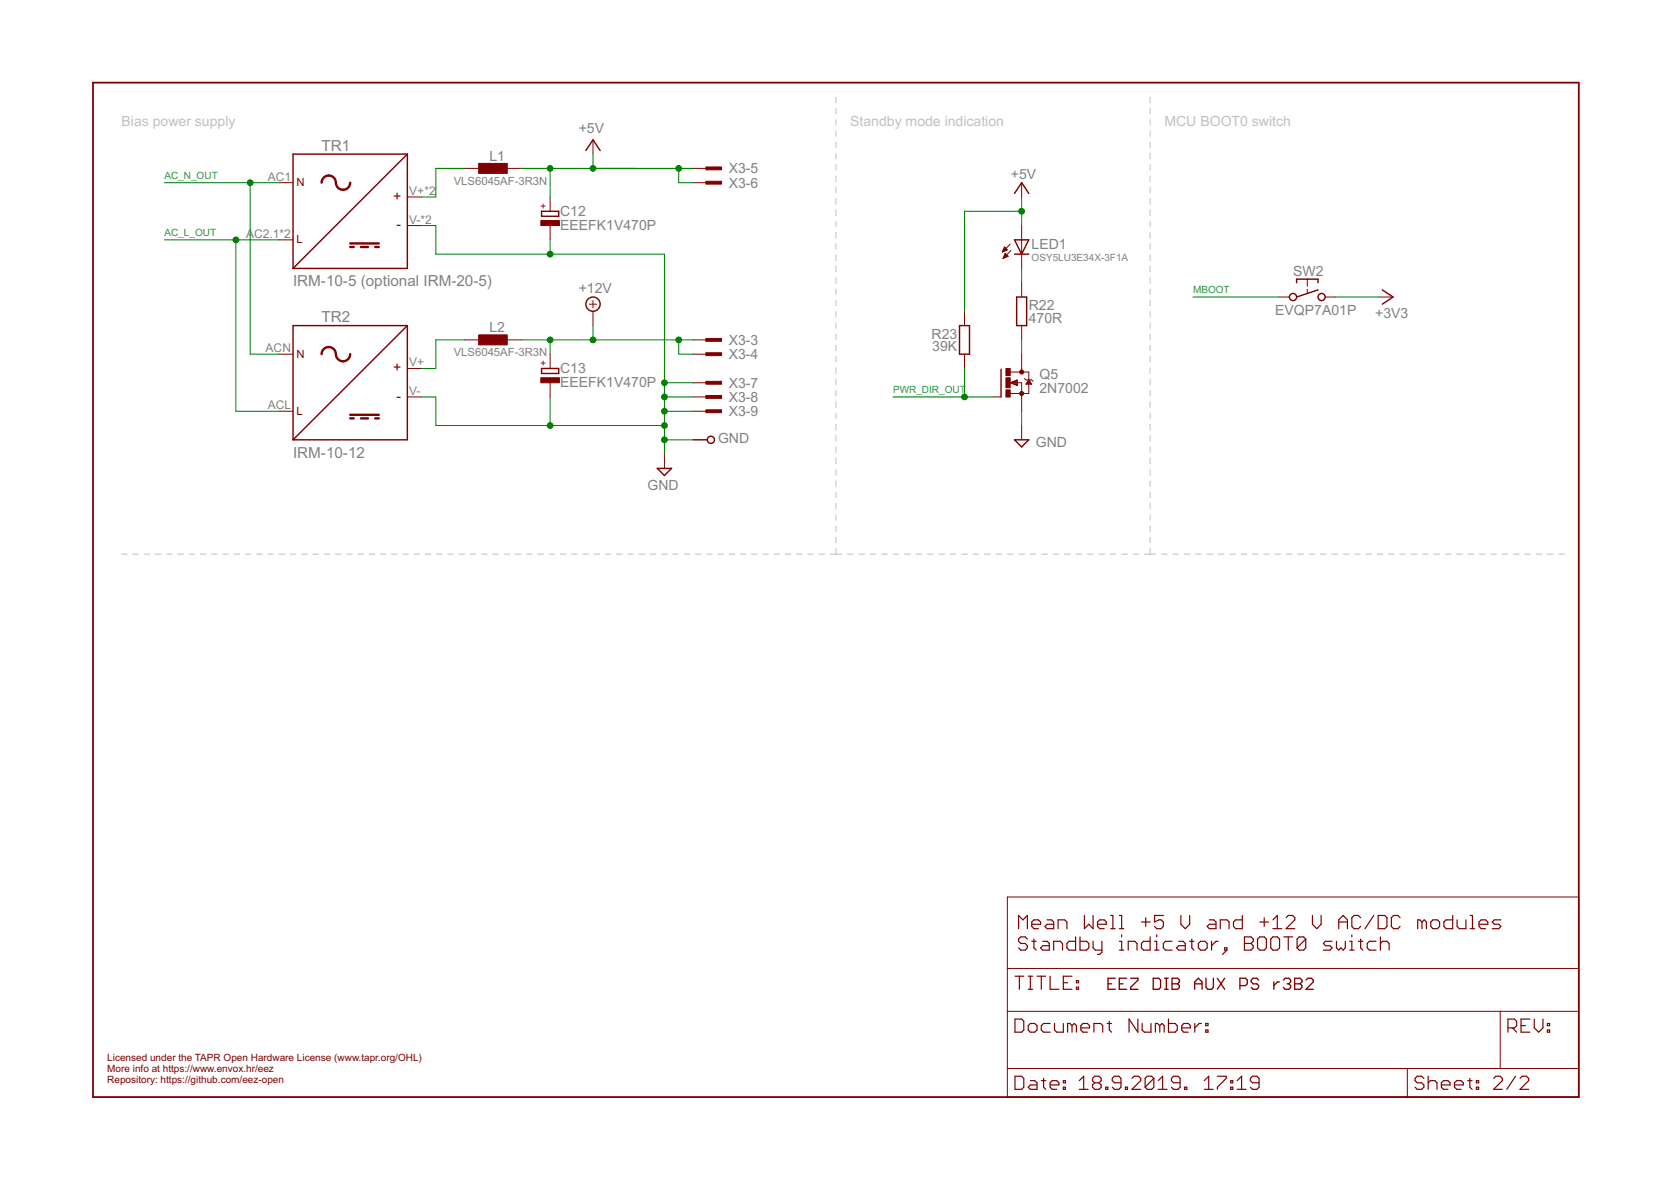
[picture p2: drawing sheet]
<svg xmlns="http://www.w3.org/2000/svg" width="297mm" height="210mm" viewBox="0 0 297 210" stroke-linecap="round" stroke-linejoin="round" font-family="sans-serif">
<g fill="none" stroke="#c0c0c0" stroke-width=".18">
<path d="M148.6 17.2v1M148.6 19.2v1M204.4 17.2v1M204.4 19.2v1M148.6 21.3v.9M148.6 23.2v1.1M148.6 25.3v1M148.6 27.3v1M148.6 29.3v1M148.6 31.3v1M148.6 33.3v1M148.6 35.3v1"/>
<path d="M148.6 37.3v1M148.6 39.3v1M204.4 21.3v.9M204.4 23.2v1.1M204.4 25.3v1M204.4 27.3v1M204.4 29.3v1M204.4 31.3v1M204.4 33.3v1M204.4 35.3v1M204.4 37.3v1M204.4 39.3v1"/>
<path d="M148.6 41.3v1M148.6 43.3v1M148.6 45.3v1M148.6 47.3v1M148.6 49.3v1M148.6 51.4v.9M148.6 53.3v1.1M148.6 55.4v1M148.6 57.4v1M148.6 59.4v1M204.4 41.3v1M204.4 43.3v1"/>
<path d="M204.4 45.3v1M204.4 47.3v1M204.4 49.3v1M204.4 51.4v.9M204.4 53.3v1.1M204.4 55.4v1M204.4 57.4v1M204.4 59.4v1M148.6 61.4v1M148.6 63.4v1M148.6 65.4v1M148.6 67.4v1"/>
<path d="M148.6 69.4v1M148.6 71.4v1M148.6 73.4v1M148.6 75.4v1M148.6 77.4v1M148.6 79.4v1M204.4 61.4v1M204.4 63.4v1M204.4 65.4v1M204.4 67.4v1M204.4 69.4v1M204.4 71.4v1"/>
<path d="M204.4 73.4v1M204.4 75.4v1M204.4 77.4v1M204.4 79.4v1M21.6 98.5h1M23.6 98.5h1M25.6 98.5h1M27.6 98.5h1M29.6 98.5h1M31.6 98.5h1M33.6 98.5h1M35.6 98.5h1"/>
<path d="M37.6 98.5h1M39.6 98.5h1M41.6 98.5h1M43.6 98.5h1M45.6 98.5h1M47.6 98.5h1M49.6 98.5h1M51.6 98.5h1M53.6 98.5h1M55.6 98.5h1M57.6 98.5h1M59.6 98.5h1"/>
<path d="M61.6 98.5h1M63.6 98.5h1M65.6 98.5h1M67.6 98.5h1M69.6 98.5h1M71.6 98.5h1M73.6 98.5h1M75.6 98.5h1M77.6 98.5h1M79.6 98.5h1M81.6 98.5h1M83.6 98.5h1"/>
<path d="M85.6 98.5h1M87.6 98.5h1M89.6 98.5h1M91.6 98.5h1M93.6 98.5h1M95.6 98.5h1M97.6 98.5h1M99.6 98.5h1M101.6 98.5h1M103.6 98.5h1M105.6 98.5h1M107.6 98.5h1"/>
<path d="M109.6 98.5h1M111.6 98.5h1M113.6 98.5h1M115.6 98.5h1M117.6 98.5h1M119.6 98.5h1M121.6 98.5h1M123.6 98.5h1M125.6 98.5h1M127.6 98.5h1M129.6 98.5h1M131.6 98.5h1"/>
<path d="M133.6 98.5h1M135.6 98.5h1M137.6 98.5h1M139.6 98.5h1M141.6 98.5h1M143.6 98.5h1M145.6 98.5h1M147.6 98.5h2M148.6 81.4v1M148.6 83.4v1.1M148.6 85.4v1M148.6 87.5v1"/>
<path d="M148.6 89.5v1M148.6 91.5v1M148.6 93.5v1M148.6 95.5v1M148.6 97.5v1M150.6 98.5h1.1M152.7 98.5h1M154.7 98.5h1M156.7 98.5h1M158.7 98.5h1.1M160.8 98.5h1M162.8 98.5h1"/>
<path d="M164.8 98.5h1.1M166.9 98.5h1M168.9 98.5h1M170.9 98.5h1.1M173 98.5h1M175 98.5h1M177 98.5h1.1M179 98.5h1.1M181.1 98.5h1M183.1 98.5h1M185.1 98.5h1.1M187.2 98.5h1"/>
<path d="M189.2 98.5h1M191.2 98.5h1.1M193.3 98.5h1M195.3 98.5h1M197.3 98.5h1.1M199.4 98.5h1M201.4 98.5h1M203.4 98.5h2.1M204.4 81.4v1M204.4 83.4v1.1M204.4 85.4v1M204.4 87.5v1"/>
<path d="M204.4 89.5v1M204.4 91.5v1M204.4 93.5v1M204.4 95.5v1M204.4 97.5v1M206.5 98.5h1M208.5 98.5h1M210.5 98.5h1M212.5 98.5h1.1M214.5 98.5h1.1M216.6 98.5h1M218.6 98.5h1"/>
<path d="M220.6 98.5h1M222.6 98.5h1M224.6 98.5h1.1M226.7 98.5h1M228.7 98.5h1M230.7 98.5h1M232.7 98.5h1M234.7 98.5h1M236.7 98.5h1.1M238.8 98.5h1M240.8 98.5h1M242.8 98.5h1"/>
<path d="M244.8 98.5h1M246.8 98.5h1M248.8 98.5h1.1M250.9 98.5h1M252.9 98.5h1M254.9 98.5h1M256.9 98.5h1M258.9 98.5h1M260.9 98.5h1.1M263 98.5h1M265 98.5h1M267 98.5h1"/>
<path d="M269 98.5h1M271 98.5h1.1M273 98.5h1.1M275.1 98.5h1M277.1 98.5h1"/>
</g>
<g fill="none" stroke="#800000" stroke-width=".21">
<path d="M180.4 173.5h1.6M181.1 165.1v-2.4l.7 .8 .8-.8v2.4M181.2 173.5v2.3M182.6 166.9l-.4-.4h-.7l-.4 .4v.4l.4 .4h.7l.4 .4v.4l-.4 .4h-.7l-.4-.4M182.8 173.5h.8M182.8 175.8h.8M183.2 173.5v2.3M183.4 164.3h1.6v-.4l-.4-.4h-.8l-.4 .4v.8l.4 .4h.8M183.4 167.3h.8M183.8 166.9v1.6l.4 .4M184.3 173.5h1.6M185.1 173.5v2.3"/>
<path d="M185.4 167.3h.7l.4 .4v1.2h-1.1l-.4-.4 .4-.4h1.1M186.1 163.5h.8l.4 .4v1.2h-1.2l-.4-.4 .4-.4h1.2M186.7 173.5v2.3h1.5M187.3 168.9v-1.6h1.2l.4 .4v1.2M188.1 165.1v-1.6h1.2l.4 .4v1.2M189 174.7h.8M190.6 173.5h-1.6v2.3h1.6M191.2 166.5v2.4h-1.2l-.3-.4v-.8l.3-.4h1.2M191.3 175.5h.4v.3h-.4zM191.3 174.3h.4v.4h-.4zM192 166.5v2.4h1.1l.4-.4v-.8l-.4-.4h-1.1M192.8 162.7v2.4l.7-.8 .8 .8v-2.4"/>
<path d="M194.3 167.3v1.2l.4 .4h1.2M195.1 164.3h1.6v-.4l-.4-.4h-.8l-.4 .4v.8l.4 .4h.8M195.9 167.3v1.9l-.4 .4h-.4M197.4 165.1h.8M197.4 162.7h.4v2.4M199 165.1h.8M199 162.7h.4v2.4M199 167.3h.4v1.6M199 168.9h.8M199.4 166.1v.4M200.6 168.9v-1.6h1.1l.4 .4v1.2M202.9 163.9h1.5"/>
<path d="M203.7 163.1v1.6M204.4 166.5v2.4h-1.1l-.4-.4v-.8l.4-.4h1.1M205.2 168.9h.8M205.2 167.3h.4v1.6M205.6 166.1v.4M206.8 162.7h-1.6v1.2l.8-.4h.4l.4 .4v.8l-.4 .4h-.8l-.4-.4M208.3 167.3h-1.1l-.4 .4v.8l.4 .4h1.1M209.5 167.3h.8l.4 .4v1.2h-1.2l-.4-.4 .4-.4h1.2M209.9 162.7v1.6l.8 .8 .8-.8v-1.6M211.5 167.3h.7M211.9 166.9v1.6l.3 .4M213 167.7l.4-.4h.8l.4 .4v.8l-.4 .4h-.8l-.4-.4z"/>
<path d="M215 163.5h.8l.4 .4v1.2h-1.2l-.4-.4 .4-.4h1.2M215.4 167.3v1.6M216.5 167.3h-.3l-.8 .8M216.9 165.1v-1.6h1.2l.4 .4v1.2M217.7 168.5h.4v.4h-.4zM218.1 168.9l-.8 .7M220.8 162.7v2.4h-1.2l-.3-.4v-.8l.3-.4h1.2M221.2 166.5h1.2l.4 .4v.4l-.4 .4 .4 .4v.4l-.4 .4h-1.2zM221.2 167.7h1.2M223.5 166.9l.4-.4h.8l.4 .4v1.6l-.4 .4h-.8l-.4-.4zM223.9 163.9h1.6M224.7 163.1v1.6"/>
<path d="M226.3 165.1h1.5M226.3 163.5l.8-.8v2.4M226.3 166.5h.8l.4 .4v1.6l-.4 .4h-.8l-.4-.4v-1.6zM228.2 166.5h1.6M228.6 163.1l.4-.4h.8l.4 .4v.4l-1.6 1.6h1.6M229 166.5v2.4M232.1 166.9l-.4-.4h-.8l-.3 .4v1.6M232.1 166.9v1.6l-.4 .4h-.8l-.3-.4M232.1 166.9l-1.5 1.6M233.3 162.7v1.6l.8 .8 .7-.8v-1.6M236.8 167.3h-1.2l-.4 .4 .4 .4h.8l.4 .4-.4 .4h-1.2M237.6 167.3v1.2l.4 .4 .4-.4 .4 .4 .3-.4v-1.2"/>
<path d="M238 163.9h1.5M238 165.1v-1.6l.8-.8 .7 .8v1.6M239.9 167.3h.4v1.6M239.9 168.9h.8M240.3 166.1v.4M241.5 167.3h.8M241.9 163.1l-.4-.4h-.8l-.4 .4v1.6l.4 .4h.8l.4-.4M241.9 166.9v1.6l.4 .4M244.2 162.7l-1.5 2.4M244.6 167.3h-1.2l-.4 .4v.8l.4 .4h1.2M245 162.7h1.1l.4 .4v1.6l-.4 .4h-1.1zM245.4 167.7l.4-.4h.7l.4 .4v1.2"/>
<path d="M245.4 166.5v2.4M248.9 163.1l-.4-.4h-.8l-.4 .4v1.6l.4 .4h.8l.4-.4M252.8 163.9l-.4-.4h-.4v1.6M252.8 163.9v1.2M252.8 163.9l.4-.4 .4 .4v1.2M254.3 163.9l.4-.4h.8l.4 .4v.8l-.4 .4h-.8l-.4-.4zM258.2 162.7v2.4h-1.1l-.4-.4v-.8l.4-.4h1.1M259 163.5v1.2l.4 .4h1.2v-1.6M261.3 165.1h.8M261.3 162.7h.4v2.4M262.9 164.3h1.6v-.4l-.4-.4h-.8l-.4 .4v.8l.4 .4h.8M266.8 163.5h-1.2l-.3 .4 .3 .4h.8l.4 .4-.4 .4h-1.1"/>
<path d="M180.4 181.1h1.2l.4 .4v1.6l-.4 .4h-1.2zM180.4 191.3h1.2l.4 .4v1.5l-.4 .4h-1.2zM182.8 182.3l.4-.4h.7l.4 .4v.8l-.4 .4h-.7l-.4-.4zM183.2 192.1h.7l.4 .3v1.2h-1.1l-.4-.4 .4-.4h1.1M185.1 192.1h.8M185.5 191.7v1.5l.4 .4M186.7 192.8h1.5v-.4l-.4-.3h-.8l-.3 .3v.8l.3 .4h.8M186.7 181.9h-1.2l-.4 .4v.8l.4 .4h1.2M187.5 181.9v1.2l.3 .4h1.2v-1.6M189 193.2h.4v.4h-.4zM189 192.1h.4v.3h-.4zM190.6 182.3l-.4-.4h-.4v1.6"/>
<path d="M190.6 182.3l.4-.4 .3 .4v1.2M190.6 182.3v1.2M191.9 193.6h1.5M191.9 192.1l.7-.8v2.3M192.1 182.7h1.6v-.4l-.4-.4h-.8l-.4 .4v.8l.4 .4h.8M194.5 183.5v-1.6h1.1l.4 .4v1.2M194.6 192.4l-.4 .4v.4l.4 .4h.8l.3-.4v-.4l-.3-.4M194.6 192.4l-.4-.3v-.4l.4-.4h.8l.3 .4v.4l-.3 .3M194.6 192.4h.8M196.5 193.2h.4v.4h-.4zM196.8 181.9h.8M197.2 181.5v1.6l.4 .4"/>
<path d="M199.3 192.4h-1.2l-.4-.3v-.4l.4-.4h.8l.4 .4v1.5l-.4 .4h-.8l-.4-.4M200 193.2h.4v.4h-.4zM201.2 191.7l.4-.4h.8l.4 .4v.4l-1.6 1.5h1.6M202.3 181.1v2.4l-1.6-2.4v2.4M203 181.9v1.2l.4 .4h1.2v-1.6M205.1 191.7v1.5l-.4 .4h-.8l-.3-.4M205.1 191.7l-.4-.4h-.8l-.3 .4v1.5M205.1 191.7l-1.5 1.5M205.9 193.6h1.6M205.9 192.1l.8-.8v2.3M206.2 182.3l-.4-.4h-.4v1.6M206.2 182.3v1.2"/>
<path d="M206.2 182.3l.3-.4 .4 .4v1.2M207.7 181.1v2.4h1.2l.4-.4v-.8l-.4-.4h-1.2M209.8 192.4h-1.2l-.4-.3v-.4l.4-.4h.8l.4 .4v1.5l-.4 .4h-.8l-.4-.4M210.1 182.7h1.5v-.4l-.4-.4h-.8l-.3 .4v.8l.3 .4h.8M210.6 193.2h.4v.4h-.4zM212.4 181.9v1.6M213.6 181.9h-.4l-.8 .8M214.1 193.6h1.5M214.1 192.1l.8-.8v2.3M214.3 183.1h.4v.4h-.4zM214.3 181.9h.4v.4h-.4zM216.4 191.3h1.6v.4l-1.6 1.5v.4"/>
<path d="M218.8 193.2h.3v.4h-.3zM218.8 192.1h.3v.3h-.3zM219.9 193.6h1.6M219.9 192.1l.8-.8v2.3M223.8 192.4h-1.1l-.4-.3v-.4l.4-.4h.7l.4 .4v1.5l-.4 .4h-.7l-.4-.4M253.1 191.7l-.4-.4h-.8l-.4 .4v.4l.4 .3h.8l.4 .4v.4l-.4 .4h-.8l-.4-.4M253.9 192.4l.4-.3h.8l.3 .3v1.2M253.9 191.3v2.3M256.2 192.8h1.6v-.4l-.4-.3h-.8l-.4 .3v.8l.4 .4h.8M258.6 192.8h1.5v-.4l-.4-.3h-.7l-.4 .3v.8l.4 .4h.7M260.9 192.1h.8M261.3 191.7v1.5l.4 .4"/>
<path d="M262.4 193.2h.4v.4h-.4zM262.4 192.1h.4v.3h-.4zM265.5 191.7l.4-.4h.8l.4 .4v.4l-1.6 1.5h1.6M268.1 182.7h1.1l.4-.4v-.8l-.4-.4h-1.1v2.4M268.8 182.7l.8 .8M269.4 191.3l-1.6 2.3M270.2 191.7l.4-.4h.8l.3 .4v.4l-1.5 1.5h1.5M270.4 182.3h.8M271.9 181.1h-1.5v2.4h1.5M272.7 181.1v1.6l.8 .8 .8-.8v-1.6M275.1 183.1h.4v.4h-.4zM275.1 181.9h.4v.4h-.4z"/>
</g>
<path d="M16.5 14.7h264.1v180.3h-264.1z" fill="none" stroke="#800000" stroke-width=".32"/>
<g fill="none" stroke="#800000" stroke-width=".18">
<path d="M49.6 32.5h2.5M72.4 35h2.6M82.5 29.9h2.6M90.2 29.9h2.5M97.8 35v2.5M105.4 24.8v2.6M123.2 29.9h2.5M123.2 32.5h2.5M181.6 32.5v2.5M49.6 42.6h2.5M72.4 40.1h2.6M97.8 40.1v2.5"/>
<path d="M104.8 54.1h1.2M105.4 53.4v1.3M105.4 55.3v2.6M171.4 55.3v2.6M178.2 44.7h.2M178.3 44.6h.3M178.3 44.5h.6M178.3 45.9h.1M178.4 45.8h.2M178.4 44.3h.6M178.4 44.2h.5M178.4 45.7h.5"/>
<path d="M178.5 45.6h.7M178.5 44.1h.3M178.5 44h.1M178.5 45.4h.6M178.6 43.9l.5 .5-.9 .4zM178.6 45.3h.3M178.6 45.2h.2M178.7 45.1h.1M178.7 45l-.4 .9M178.7 45l.5 .6M179.2 45.6l-.9 .3M179.6 43.4l-1.4 1.4"/>
<path d="M179.7 44.5l-1.4 1.4M181.6 40.1v7.6M181.6 50.2v2.6M181.6 57.9v2.5M227.3 52.8h1.9M232.4 49.6v1.3M232.4 51.4v.8M235.6 52.8h1.9M245.1 52.8h2.5M49.6 73.1h2.5M49.6 62.9h2.5M72.4 70.5h2.6"/>
<path d="M72.4 65.5h2.6M82.5 60.4h2.6M90.2 60.4h2.5M97.8 62.9v2.6M97.8 68v2.5M123.2 68h2.5M123.2 70.5h2.5M123.2 73.1h2.5M123.2 60.4h2.5M123.2 62.9h2.5M171.4 62.9v2.6M176.5 70.5h1.4"/>
<path d="M179.6 68l1.2-.5v1zM179.6 66.1h3.3v3.8h-3.3M179.7 68h1.1M179.8 68.1h1M180 67.9h.8M180.1 68.2h.7M180.3 67.7h.5M180.4 68.3h.4M180.6 67.6h.2M180.7 68.5h.1M180.7 68h.9v5.1M181.6 62.9v3.2"/>
<path d="M181.6 75.6v2.6M182.1 67.3l.3 .2h1l.2 .3M182.4 68.2h.9M182.5 68.1h.8M182.6 68h.6M182.6 67.9h.5M182.7 67.7h.3M182.8 67.6h.1M182.9 67.5l.5 .8h-1zM118.1 80.7v2.5M179.1 159.4h101.5v35.6h-101.5zM179.1 179.7h101.5"/>
<path d="M179.1 172.1h101.5M266.7 179.7v10.2M179.1 189.9h101.5M250.2 189.9v5.1"/>
</g>
<g fill="none" stroke="#800000" stroke-width=".23">
<path d="M197 174.9h.6M198.3 173.9h-1.3v1.9h1.3M199 174.9h.6M200.3 173.9h-1.3v1.9h1.3M201 173.9h1.3v.3l-1.3 1.3v.3h1.3M205 173.9h1l.3 .3v1.3l-.3 .3h-1zM207 173.9h.7M207 175.8h.7M207.3 173.9v1.9M208.3 173.9h1l.4 .3v.3l-.4 .4 .4 .3v.3l-.4 .3h-1zM208.3 174.9h1M212.4 174.9h1.3"/>
<path d="M212.4 175.8v-1.3l.6-.6 .7 .6v1.3M214.4 173.9v1.6l.3 .3h.7l.3-.3v-1.6M216.4 173.9l1.3 1.9M217.7 173.9l-1.3 1.9M220.4 175.2h1l.3-.3v-.7l-.3-.3h-1v1.9M223.7 174.2l-.3-.3h-.6l-.4 .3v.3l.4 .4h.6l.3 .3v.3l-.3 .3h-.6l-.4-.3M226.4 174.5v1.3M227.4 174.5h-.3l-.7 .7M228.1 174.2l.4-.3h.6l.3 .3v.3l-.3 .4M228.8 174.9h.3M229.1 174.9l.3 .3v.3l-.3 .3h-.6l-.4-.3M230.1 173.9h1l.3 .3v.3l-.3 .4 .3 .3v.3l-.3 .3h-1z"/>
<path d="M230.1 174.9h1M232.2 174.2l.3-.3h.6l.3 .3v.3l-1.2 1.3h1.2"/>
</g>
<g fill="#800000" stroke="#800000" stroke-width=".18">
<path d="M125.5 29.7h2.8v.5h-2.8z"/>
<path d="M125.5 32.2h2.8v.5h-2.8z"/>
<path d="M125.5 67.8h2.8v.5h-2.8z"/>
<path d="M125.5 70.3h2.8v.5h-2.8z"/>
<path d="M125.5 72.8h2.8v.5h-2.8z"/>
<path d="M125.5 60.2h2.8v.5h-2.8z"/>
<path d="M125.5 62.7h2.8v.5h-2.8z"/>
<path d="M85.1 29h5.1v1.8h-5.1z"/>
<path d="M85.1 59.5h5.1v1.8h-5.1z"/>
<path d="M96.1 39.2h3.3v.9h-3.3z"/>
<path d="M96.1 67.1h3.3v.9h-3.3z"/>
<path d="M178.8 69.3h.8v1.3h-.8z"/>
<path d="M178.8 65.5h.8v1.3h-.8z"/>
<path d="M178.8 67.1h.8v1.8h-.8z"/>
</g>
<g fill="none" stroke="#800000" stroke-width=".25">
<path d="M72.4 27.4v20.3h-20.3M72.4 27.4h-20.3v20.3M72.4 27.4l-20.3 20.3M96.3 37.5h3v.9h-3zM104.1 26.8l1.3-2 1.3 2M180.3 34.4l1.3-1.9 1.3 1.9M72.4 57.9v20.3h-20.3M72.4 57.9h-20.3v20.3M72.4 57.9l-20.3 20.3M170.6 57.9h1.7v5h-1.7zM180.3 42.6h2.6l-1.3 2.6zM180.3 45.2h2.6"/>
<path d="M180.7 52.8h1.8v5.1h-1.8zM230.5 50.2v-.6h3.8v.6M234.3 51.5l-3.8 1.3M245.7 51.5l1.9 1.3-1.9 1.3M96.3 65.5h3v.9h-3zM123.2 78.2h2.5M177.9 65.6v4.9M180.3 78.2h2.6l-1.3 1.2zM116.8 83.2h2.6l-1.3 1.3z"/>
<circle cx="105.4" cy="54.1" r="1.27"/>
<circle cx="229.8" cy="52.8" r=".64"/>
<circle cx="234.9" cy="52.8" r=".64"/>
<circle cx="126.4" cy="78.2" r=".64"/>
</g>
<path d="M57.2 32.5a1.29 1.29 0 0 1 1.4-1.3 1.29 1.29 0 0 1 1.1 1.5 1.28 1.28 0 0 0 1.4 1 1.28 1.28 0 0 0 1.2-1.2M62.3 43.3h5M62.3 43.9h.6M64.2 43.9h1.2M66.7 43.9h.6M57.2 62.9a1.29 1.29 0 0 1 1.4-1.2 1.29 1.29 0 0 1 1.1 1.5 1.28 1.28 0 0 0 1.4 1 1.28 1.28 0 0 0 1.2-1.3M62.3 73.7h5M62.3 74.4h.6M64.2 74.4h1.2M66.7 74.4h.6" fill="none" stroke="#800000" stroke-width=".42"/>
<g fill="#800000" stroke="#800000" stroke-width=".18">
<circle cx="181.6" cy="66.1" r=".36"/>
<circle cx="181.6" cy="69.9" r=".36"/>
</g>
<g fill="none" stroke="#008000" stroke-width=".18">
<path d="M29.2 32.5h20.4M44.5 32.5v30.4h5.1M82.5 29.9h-5v5.1h-2.5M92.7 29.9h30.5M97.8 29.9v5.1M105.4 27.4v2.5M120.6 29.9v2.6h2.6M181.6 35v5.1M181.6 37.5h-10.2v17.8M29.2 42.6h20.4M41.9 42.6v30.5h7.7M75 40.1h2.5v5.1h40.6v35.5"/>
<path d="M97.8 42.6v2.6M105.4 57.9v2.5M181.6 47.7v2.5M212.1 52.8h15.2M237.5 52.8h7.6M75 70.5h2.5v5.1h40.6M82.5 60.4h-5v5.1h-2.5M92.7 60.4h30.5M97.8 60.4v2.5M97.8 70.5v5.1M118.1 73.1h5.1M118.1 68h5.1"/>
<path d="M118.1 70.5h5.1M118.1 78.2h5.1M120.6 60.4v2.5h2.6M158.7 70.5h17.8M171.4 65.5v5M181.6 60.4v2.5M181.6 73.1v2.5"/>
</g>
<g fill="#008000" stroke="#008000" stroke-width=".18">
<circle cx="41.9" cy="42.6" r=".51"/>
<circle cx="44.5" cy="32.5" r=".51"/>
<circle cx="120.6" cy="60.4" r=".51"/>
<circle cx="105.4" cy="60.4" r=".51"/>
<circle cx="97.8" cy="60.4" r=".51"/>
<circle cx="118.1" cy="70.5" r=".51"/>
<circle cx="118.1" cy="73.1" r=".51"/>
<circle cx="118.1" cy="78.2" r=".51"/>
<circle cx="118.1" cy="68" r=".51"/>
<circle cx="97.8" cy="45.2" r=".51"/>
<circle cx="118.1" cy="75.6" r=".51"/>
<circle cx="97.8" cy="75.6" r=".51"/>
<circle cx="105.4" cy="29.9" r=".51"/>
<circle cx="120.6" cy="29.9" r=".51"/>
<circle cx="97.8" cy="29.9" r=".51"/>
<circle cx="181.6" cy="37.5" r=".51"/>
<circle cx="171.4" cy="70.5" r=".51"/>
</g>
<g font-size="2.7" fill="#808080">
<text x="57.2" y="26.8">TR1</text>
<text x="52.1" y="50.9">IRM-10-5 (optional IRM-20-5)</text>
<text x="57.2" y="57.2">TR2</text>
<text x="52.1" y="81.4">IRM-10-12</text>
</g>
<g font-size="2.5" fill="#c0c0c0">
<text x="21.6" y="22.3">Bias power supply</text>
<text x="151.1" y="22.3">Standby mode indication</text>
<text x="207" y="22.3">MCU BOOT0 switch</text>
</g>
<g font-size="2.5" fill="#808080">
<text x="102.9" y="23.6">+5V</text>
<text x="87" y="28.6">L1</text>
<text x="129.5" y="30.8">X3-5</text>
<text x="129.5" y="33.4">X3-6</text>
<text x="179.7" y="31.8">+5V</text>
<text x="99.6" y="40.9">EEEFK1V470P</text>
<text x="99.6" y="38.3">C12</text>
<text x="183.4" y="44.3">LED1</text>
<text x="102.9" y="52.1">+12V</text>
<text x="229.9" y="49">SW2</text>
<text x="87" y="59">L2</text>
<text x="182.9" y="57.4">470R</text>
<text x="182.9" y="55.1">R22</text>
<text x="226.7" y="56">EVQP7A01P</text>
<text x="244.5" y="56.6">+3V3</text>
<text x="129.5" y="61.3">X3-3</text>
<text x="129.5" y="63.8">X3-4</text>
<text x="165.6" y="60.2">R23</text>
<text x="165.7" y="62.4">39K</text>
<text x="99.6" y="68.8">EEEFK1V470P</text>
<text x="99.6" y="66.3">C13</text>
<text x="129.5" y="68.9">X3-7</text>
<text x="129.5" y="71.4">X3-8</text>
<text x="184.8" y="69.9">2N7002</text>
<text x="184.8" y="67.4">Q5</text>
<text x="129.5" y="74">X3-9</text>
<text x="127.6" y="78.8">GND</text>
<text x="184.1" y="79.4">GND</text>
<text x="115.1" y="87.1">GND</text>
</g>
<g font-size="2.5" fill="#800000">
<text x="69.9" y="35.6">+</text>
<text x="70.5" y="40.7">-</text>
<text x="69.9" y="66.1">+</text>
<text x="70.5" y="71.2">-</text>
</g>
<g font-size="2.1" fill="#808080">
<text x="47.6" y="32.1">AC1</text>
<text x="72.8" y="34.7">V+*2</text>
<text x="72.8" y="39.7">V-*2</text>
<text x="43.8" y="42.3">AC2.1*2</text>
<text x="47.2" y="62.6">ACN</text>
<text x="72.8" y="65.1">V+</text>
<text x="72.8" y="70.2">V-</text>
<text x="47.6" y="72.7">ACL</text>
</g>
<g font-size="2" fill="#800000">
<text x="52.7" y="33.1">N</text>
<text x="52.7" y="43.3">L</text>
<text x="52.7" y="63.6">N</text>
<text x="52.7" y="73.7">L</text>
</g>
<g font-size="2" fill="#808080">
<text x="80.7" y="32.8">VLS6045AF-3R3N</text>
<text x="80.7" y="63.3">VLS6045AF-3R3N</text>
</g>
<g font-size="1.8" fill="#008080">
<text x="29.2" y="31.8">AC_N_OUT</text>
<text x="29.2" y="42">AC_L_OUT</text>
<text x="212.1" y="52.1">MBOOT</text>
<text x="158.7" y="69.9">PWR_DIR_OUT</text>
</g>
<g font-size="1.8" fill="#800000">
<text x="97.2" y="37.1" transform="rotate(-90 97.2 37.1)">+</text>
<text x="97.2" y="65.1" transform="rotate(-90 97.2 65.1)">+</text>
<text x="19.1" y="188.6">Licensed under the TAPR Open Hardware License (www.tapr.org/OHL)</text>
<text x="19.1" y="190.5">More info at https://www.envox.hr/eez</text>
<text x="19.1" y="192.4">Repository: https://github.com/eez-open</text>
</g>
<text font-size="1.8" fill="#808080" x="183.4" y="46.4">OSY5LU3E34X-3F1A</text>
</svg>
